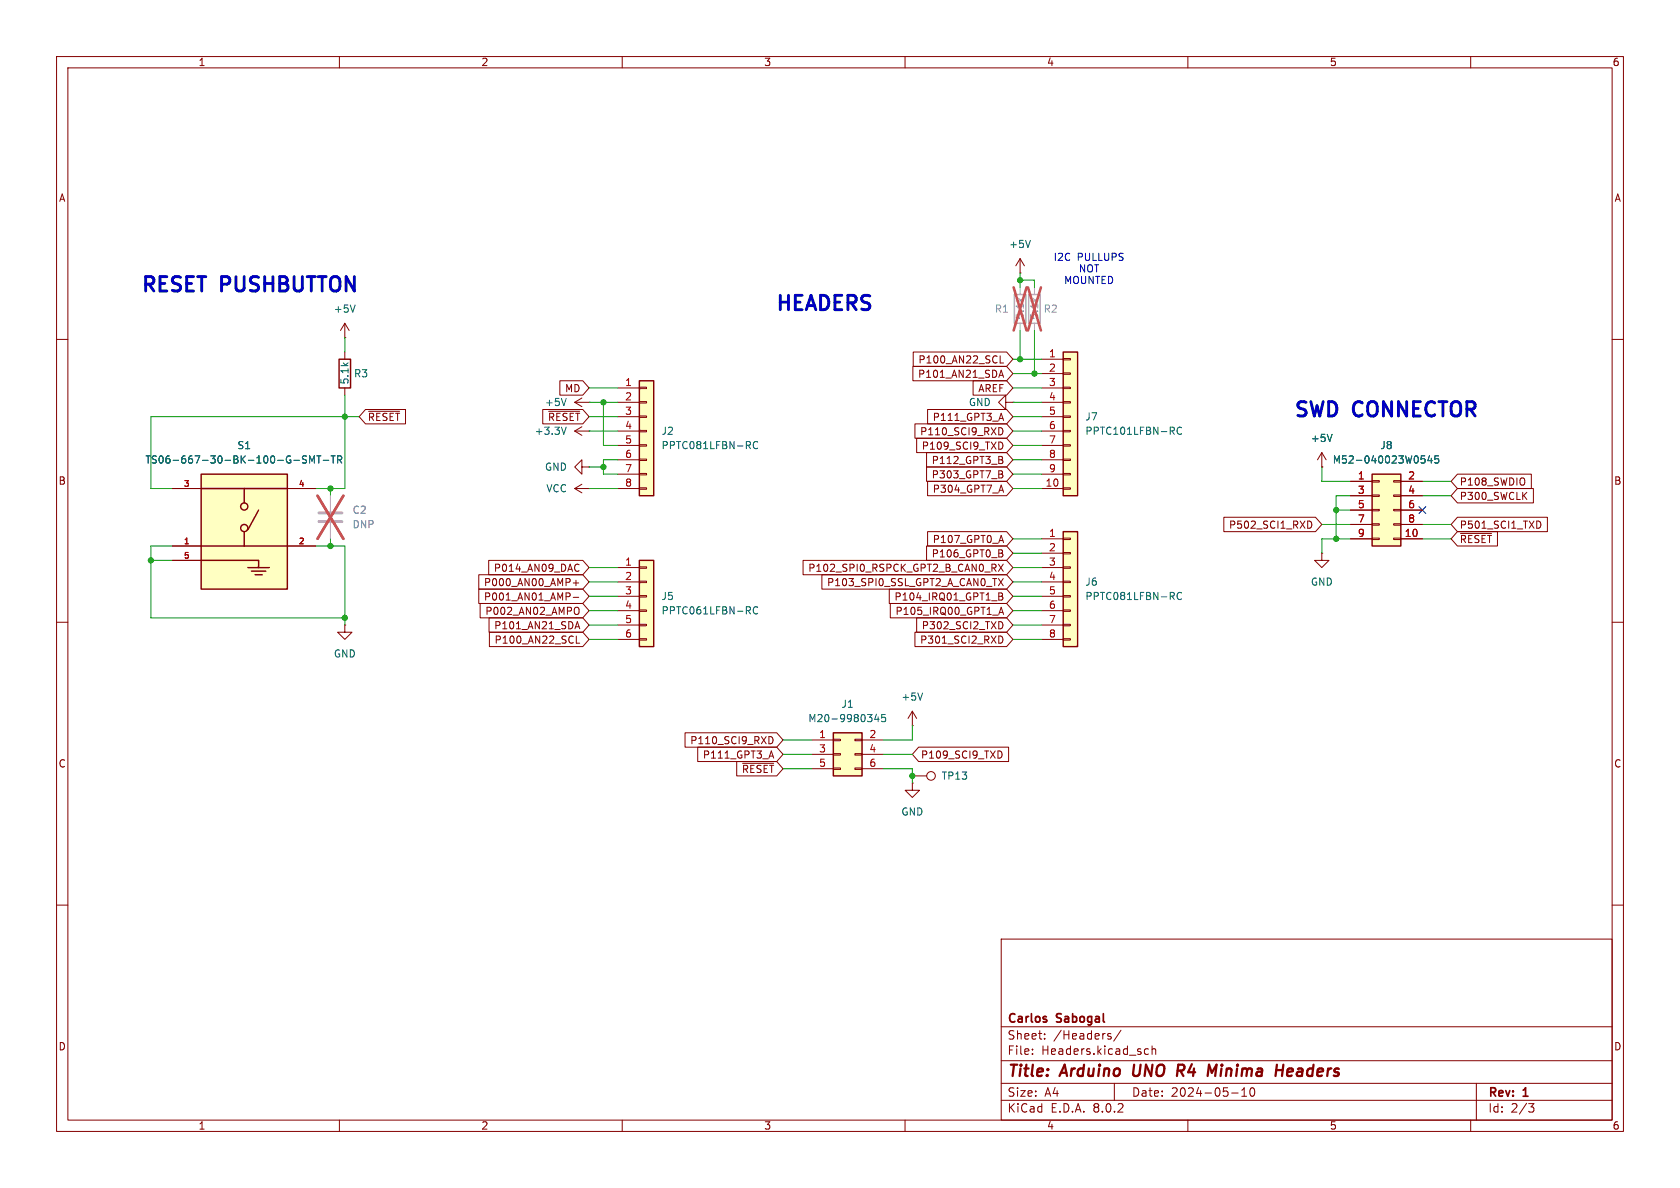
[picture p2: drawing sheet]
<svg xmlns="http://www.w3.org/2000/svg" width="297mm" height="210mm" viewBox="0 0 297 210" stroke-linecap="round" stroke-linejoin="round" font-family="sans-serif">
<g fill="none" stroke="#840000" stroke-width=".18">
<path d="M10 10h277v190h-277zM12 12h273v186h-273zM60 10v2M110 10v2M160 10v2M210 10v2M260 10v2M10 60h2M285 60h2M101.6 71.1l1.3 .8M101.6 71.1h2.5M102.9 70.4l-1.3 .7"/>
<path d="M104.1 71.1h.1M10 110h2M285 110h2M161.3 137.2h2.5M10 160h2M285 160h2M177 166h108v32h-108zM60 198v2M110 198v2M160 198v2M177 194.5h108M177 191.5h108"/>
<path d="M177 187.5h108M177 181.5h108M182.5 186.3v.1M182.5 185.5v.1M184.7 183.6v.1M184.7 182.8v.1M196 183.2l.4 .1 .1 .2-.3 .2h-.2M196 182.7l.4 .1M197 191.5v3M198.2 182.1l-1.3 2M202.4 186.3l.2 .1 .4-.1M203 185.5l-.4-.1-.2 .1"/>
<path d="M203.7 185.5l.2-.1 .3 .1 .1 .9M203.7 184.9v1.5M210 198v2M217.7 193.2h1.2M219.5 193.8h.9M219.5 192.7l.5-.4v1.5M221.2 192.4l.1-.1a.81 .81 0 0 1 .6 .6 .81 .81 0 0 1-.3 .8l-.1 .1a.81 .81 0 0 1-.6-.6 .81 .81 0 0 1 .3-.8zM260 198v2M261 191.5v6.5M270.2 195.1h1l-.5 .6 .4 .1 .1 .5-.3 .3h-.4"/>
<circle cx="164.6" cy="137.2" r=".76"/>
</g>
<path d="M200.5 188.2l-.2 1.6 .3 .4M208.3 188.2h.8M208.7 189.3l.5 .9M209.1 189.2l-.9 .1M214.2 189.6l.9-1.4-.3 2M225.6 189.2h1.2M226.9 188.2l-.3 2M228.3 188.9l-.6 .1-.2 .9 .3 .3h.4M228.6 189.4l-1 .1" fill="none" stroke="#840000" stroke-width=".4"/>
<path d="M100.1 70.4l-.4 1.3" fill="none" stroke="#006464" stroke-width=".18"/>
<path d="M188 62.2h2.5v25.4h-2.5z" fill="#ffffc2"/>
<g fill="none" stroke="#840000" stroke-width=".18">
<path d="M184.1 63.5h3.9M184.1 66h3.9M184.1 68.6h3.9M184.1 71.1h3.9M184.1 73.7h3.9M184.1 76.2h3.9M184.1 78.7h3.9M188 78.6h1.2v.3h-1.2zM188 76.1h1.2v.2h-1.2zM188 73.5h1.2v.3h-1.2zM188 71h1.2v.2h-1.2zM188 68.5h1.2v.2h-1.2z"/>
<path d="M188 65.9h1.2v.3h-1.2zM188 63.4h1.2v.2h-1.2zM184.1 86.4h3.9M184.1 81.3h3.9M184.1 83.8h3.9M188 86.2h1.2v.3h-1.2zM188 83.7h1.2v.2h-1.2zM188 81.2h1.2v.2h-1.2zM233.7 82.6h.1M233.7 80l.7 1.3M233.7 80v2.6M233.7 80l-.8 1.3"/>
</g>
<path d="M188 62.2h2.5v25.4h-2.5z" fill="none" stroke="#840000" stroke-width=".25"/>
<path d="M208.9 75.6a.6 .6 0 0 0-.9 .5 .6 .6 0 0 0 .6 .7l.3-.1M235.5 76.8l-.4 1.2" fill="none" stroke="#006464" stroke-width=".18"/>
<path d="M242.6 83.8h5v12.7h-5z" fill="#ffffc2"/>
<g fill="none" stroke="#840000" stroke-width=".18">
<path d="M238.8 85.1h3.8M238.8 95.3h3.8M238.8 87.6h3.8M238.8 90.2h3.8M238.8 92.7h3.8M242.6 95.1h1.2v.3h-1.2zM242.6 92.6h1.2v.2h-1.2zM242.6 90h1.2v.3h-1.2zM242.6 87.5h1.2v.3h-1.2zM242.6 85h1.2v.2h-1.2zM246.4 95.1h1.2v.3h-1.2zM246.4 92.6h1.2v.2h-1.2z"/>
<path d="M246.4 90h1.2v.3h-1.2zM246.4 87.5h1.2v.3h-1.2zM246.4 85h1.2v.2h-1.2zM247.6 85.1h3.9M247.6 95.3h3.9M247.6 87.6h3.9M247.6 90.2h3.9M247.6 92.7h3.9"/>
</g>
<path d="M242.6 83.8h5v12.7h-5z" fill="none" stroke="#840000" stroke-width=".25"/>
<path d="M251.3 80.6h.6M251.4 81.1h.3l.2 .2-.1 .5-.4 .1M252.7 80.5l-.3 .9h.8M253 81v.9M254.3 80.6h-.6l-.1 .6 .2-.1h.4l.2 .2-.1 .4-.2 .2-.5-.2" fill="none" stroke="#006464" stroke-width=".18"/>
<path d="M113 67.3h2.6v20.3h-2.6z" fill="#ffffc2"/>
<g fill="none" stroke="#840000" stroke-width=".18">
<path d="M109.2 68.6h3.8M109.2 71.1h3.8M109.2 73.7h3.8M109.2 76.2h3.8M109.2 78.7h3.8M113 78.6h1.3v.3h-1.3zM113 76.1h1.3v.2h-1.3zM113 73.5h1.3v.3h-1.3zM113 71h1.3v.2h-1.3zM113 68.5h1.3v.2h-1.3zM109.2 81.3h3.8M109.2 83.8h3.8"/>
<path d="M109.2 86.4h3.8M113 86.2h1.3v.3h-1.3zM113 83.7h1.3v.2h-1.3zM113 81.2h1.3v.2h-1.3z"/>
</g>
<path d="M113 67.3h2.6v20.3h-2.6z" fill="none" stroke="#840000" stroke-width=".25"/>
<path d="M133.9 78.2a.6 .6 0 0 0-.8 .4 .6 .6 0 0 0 .6 .7l.2-.1" fill="none" stroke="#006464" stroke-width=".18"/>
<path d="M147.3 129.5h5.1v7.7h-5.1z" fill="#ffffc2"/>
<g fill="none" stroke="#840000" stroke-width=".18">
<path d="M177.8 71.1v-1.2l-1.3 1.2 1.3 1.3v-1.3h1.3M179.1 71.1h.1M143.5 130.8h3.8M143.5 133.4h3.8M143.5 135.9h3.8M147.3 135.8h1.3v.2h-1.3zM147.3 133.2h1.3v.3h-1.3zM147.3 130.7h1.3v.2h-1.3zM151.1 135.8h1.3v.2h-1.3zM151.1 133.2h1.3v.3h-1.3zM151.1 130.7h1.3v.2h-1.3zM152.4 130.8h3.8"/>
<path d="M152.4 133.4h3.8M152.4 135.9h3.8M161.3 128.3h.1M161.3 138.4v1.3h1.3l-1.3 1.3-1.3-1.3h1.3M161.3 138.4h.1M161.3 125.7l-.8 1.3M161.3 125.7v2.6M161.3 125.7l.8 1.3"/>
</g>
<path d="M147.3 129.5h5.1v7.7h-5.1z" fill="none" stroke="#840000" stroke-width=".25"/>
<path d="M154.9 126.2l-.3 1h.8M155.2 126.7v.9M156.5 126.3h-.6l-.1 .6 .2-.1 .5 .1 .1 .1-.1 .5-.2 .1-.5-.1M163.1 122.5l-.4 1.3" fill="none" stroke="#006464" stroke-width=".18"/>
<path d="M113 99.1h2.6v15.2h-2.6z" fill="#ffffc2"/>
<g fill="none" stroke="#840000" stroke-width=".18">
<path d="M61 59.7h.1M61 57.2l-.8 1.2M61 57.2v2.5M61 57.2l.7 1.2M61 62.2v1.3M61 68.6v1.3M233.7 97.8v1.3h1.2l-1.2 1.2-1.3-1.2h1.3M233.7 97.8h.1M109.2 100.3h3.8M109.2 102.9h3.8M109.2 105.4h3.8M109.2 108h3.8"/>
<path d="M109.2 110.5h3.8M109.2 113h3.8M113 112.9h1.3v.3h-1.3zM113 110.4h1.3v.2h-1.3zM113 107.8h1.3v.3h-1.3zM113 105.3h1.3v.2h-1.3zM113 102.7h1.3v.3h-1.3zM113 100.2h1.3v.3h-1.3z"/>
</g>
<path d="M59.9 63.5h2.1v5.1h-2.1zM113 99.1h2.6v15.2h-2.6z" fill="none" stroke="#840000" stroke-width=".25"/>
<path d="M62.8 53.9l-.4 1.3M133.9 107.4a.6 .6 0 0 0-.8 .4 .6 .6 0 0 0 .6 .7l.2-.1" fill="none" stroke="#006464" stroke-width=".18"/>
<path d="M188 94h2.5v20.3h-2.5z" fill="#ffffc2"/>
<g fill="none" stroke="#840000" stroke-width=".18">
<path d="M101.6 86.4l1.3 .7M101.6 86.4h2.5M102.9 82.6v-1.3l-1.3 1.3 1.3 1.2v-1.2h1.2M102.9 85.6l-1.3 .8M104.1 86.4h.1M104.1 82.6h.1M184.1 95.3h3.9M184.1 97.8h3.9M188 97.7h1.2v.2h-1.2zM188 95.1h1.2v.3h-1.2zM184.1 100.3h3.9M184.1 102.9h3.9"/>
<path d="M184.1 105.4h3.9M184.1 108h3.9M184.1 110.5h3.9M184.1 113h3.9M188 112.9h1.2v.3h-1.2zM188 110.4h1.2v.2h-1.2zM188 107.8h1.2v.3h-1.2zM188 105.3h1.2v.2h-1.2zM188 102.7h1.2v.3h-1.2zM188 100.2h1.2v.3h-1.2z"/>
</g>
<path d="M188 94h2.5v20.3h-2.5z" fill="none" stroke="#840000" stroke-width=".25"/>
<path d="M208.9 104.8a.6 .6 0 0 0-.9 .5 .6 .6 0 0 0 .6 .7l.3-.1" fill="none" stroke="#006464" stroke-width=".18"/>
<path d="M35.6 83.8h15.2v20.3h-15.2z" fill="#ffffc2"/>
<g fill="none" stroke="#840000" stroke-width=".25">
<path d="M35.6 83.8h15.2v20.3h-15.2zM35.6 99.1h10.1v1.2M35.6 96.5h15.2M35.6 86.4h15.2M43.2 86.4v2.5M43.2 94v2.5M45.7 90.2l-1.9 3.5M43.8 100.3h3.8M44.4 101h2.6M45.1 101.6h1.3"/>
<circle cx="43.2" cy="93.3" r=".63"/>
<circle cx="43.2" cy="89.5" r=".63"/>
</g>
<g fill="none" stroke="#840000" stroke-width=".18">
<path d="M180.3 48.3h.1M180.3 45.7l.8 1.3M180.3 45.7v2.6M180.3 45.7l-.7 1.3M64.6 72.4h7.1v2.5h-7.1l-1.1-1.2zM65.2 72.7h5.4M95.9 72.4h7.1l1.1 1.3-1.1 1.2h-7.1zM97 72.7h5.5M99 67.3h4l1.1 1.3-1.1 1.3h-4zM101.6 76.2l1.3 .8M101.6 76.2h2.5M102.9 75.4l-1.3 .8"/>
<path d="M104.1 76.2h.1M161.4 64.8h16.6l1.1 1.2-1.1 1.3h-16.6zM161.4 62.2h16.6l1.1 1.3-1.1 1.3h-16.6zM161.7 74.9h16.3l1.1 1.3-1.1 1.3h-16.3zM162 77.5h16l1.1 1.2-1.1 1.3h-16zM164 72.4h14l1.1 1.3-1.1 1.2h-14zM172 67.3h6l1.1 1.3-1.1 1.3h-6zM176.6 75.6a.64 .64 0 0 1 .7 .6 .64 .64 0 0 1-.7 .7M176.6 66.7l.4-1.3 .4 1.3M176.7 66.3h.6M176.7 74h.6M176.8 62.9v1.3h.6"/>
<path d="M176.9 78.1a.68 .68 0 0 1 .4 .7 .68 .68 0 0 1-.4 .6M177 73.1l.4 1.2M30.5 96.5h5.1M30.5 86.4h5.1M30.5 99.1h5.1M50.8 96.5h5.1M50.8 86.4h5.1M86.4 99.1h16.6l1.1 1.2-1.1 1.3h-16.6zM102 99.7l.4 .2M142 99.1h36l1.1 1.2-1.1 1.3h-36zM163.8 96.5h14.2l1.1 1.3-1.1 1.3h-14.2zM163.8 80h14.2l1.1 1.3-1.1 1.3h-14.2z"/>
<path d="M163.8 82.5h14.2l1.1 1.3-1.1 1.3h-14.2zM164 94h14l1.1 1.3-1.1 1.2h-14zM164 85.1h14l1.1 1.3-1.1 1.2h-14zM176.5 99.7l.9 1.3M176.7 95.6h.6M176.7 86.7h.6M177 80.7l.2 .2-.2 .4 .3 .2-.1 .3-.1 .2M177 83.2l.2 .3-.2 .3 .3 .3-.1 .3-.1 .1M177 97.2l.2 .2-.2 .4 .3 .2-.1 .3-.1 .2M177 94.7l.4 1.2M177 85.8l.4 1.2M177.4 99.7l-.9 1.3"/>
<path d="M216.4 91.4h16.2l1.1 1.3-1.1 1.3h-16.2zM231.2 92.1a.64 .64 0 0 1 .7 .6 .64 .64 0 0 1-.7 .7M233.7 82.6h.1M238.8 85.1h3.8M238.8 95.3h3.8M238.8 87.6h3.8M238.8 90.2h3.8M238.8 92.7h3.8M247.6 85.1h3.9M247.6 95.3h3.9M247.6 87.6h3.9M247.6 90.2h3.9"/>
<path d="M247.6 92.7h3.9M257.7 94h7v2.5h-7l-1.2-1.2zM257.7 86.4h13.4v2.5h-13.4l-1.2-1.3zM257.7 91.4h15.9v2.6h-15.9l-1.2-1.3zM257.7 83.8h13v2.6h-13l-1.2-1.3zM258.2 94.3h5.5M272 92.1a.68 .68 0 0 1 .4 .6 .68 .68 0 0 1-.4 .7M61 110.5v1.3h1.2l-1.2 1.2-1.3-1.2h1.3M61 110.5h.1M84.6 104.1h18.4l1.1 1.3-1.1 1.3h-18.4zM84.6 101.6h18.4l1.1 1.3-1.1 1.2h-18.4zM84.9 106.7h18.1l1.1 1.3-1.1 1.2h-18.1z"/>
<path d="M86.5 109.2h16.5l1.1 1.3-1.1 1.3h-16.5zM86.5 111.8h16.5l1.1 1.2-1.1 1.3h-16.5zM101.3 105.6h1M101.3 103.1h1M101.6 111.2l.5-1.3 .4 1.3M101.8 110.8h.6M101.8 102.6v.9M101.8 107.4a.43 .43 0 0 1 .6 .4v.4a.43 .43 0 0 1-.6 .4M101.9 112.4v1.3h.6M102.4 100.9l-.4 .1M145.3 101.6h32.7l1.1 1.3-1.1 1.2h-32.7zM157.2 104.1h20.8l1.1 1.3-1.1 1.3h-20.8z"/>
<path d="M157.4 106.7h20.6l1.1 1.3-1.1 1.2h-20.6zM161.7 111.8h16.3l1.1 1.2-1.1 1.3h-16.3zM162 109.2h16l1.1 1.3-1.1 1.3h-16zM176.5 102.3l.9 1.2M176.6 112.4a.64 .64 0 0 1 .7 .7 .64 .64 0 0 1-.7 .6M176.6 104.8h.4l.2 .3-.2 .3 .2 .1 .1 .3-.2 .3h-.5zM176.6 108.6l.4-1.2 .4 1.2M176.6 105.4h.4M176.7 108.3h.6M176.9 109.9a.68 .68 0 0 1 .4 .6 .68 .68 0 0 1-.4 .7M177.4 102.3l-.9 1.2M121.1 129.5h16.2l1.1 1.3-1.1 1.3h-16.2z"/>
<path d="M123.3 132.1h14l1.1 1.3-1.1 1.2h-14zM130.2 134.6h7.1l1.1 1.3-1.1 1.3h-7.1zM131.3 134.9h5.5M135.9 130.2a.64 .64 0 0 1 .8 .6 .64 .64 0 0 1-.8 .7M136.1 133.7h.6M136.4 132.8l.4 1.2M162.4 132.1h15.9v2.5h-15.9l-1.1-1.2zM176.7 132.8a.68 .68 0 0 1 .5 .6 .68 .68 0 0 1-.5 .6"/>
</g>
<g fill="none" stroke="#006464" stroke-width=".18">
<path d="M182.2 42.5l-.5 1.3M100.1 75.5l-.4 1.3M235.5 76.8l-.4 1.2M51.9 81.4h1M54.2 80.7l-.5-.1-.2 .2 .1 .3 .5 .3v.3l-.2 .2-.4-.1M54.7 81.9v-1.3l.5 .9 .4-.9v1.3M56 80.6h.7M56.4 80.6v1.3M57.1 81.4h1M58.5 80.6h.8M58.9 80.6v1.3M59.7 81.3l.6-.1 .1-.2v-.3l-.7-.1v1.3"/>
<path d="M60 81.3l.4 .6M251.3 80.6h.6M251.4 81.1h.3l.2 .2-.1 .5-.4 .1M252.7 80.5l-.3 .9h.8M253 81v.9M254.3 80.6h-.6l-.1 .6 .2-.1h.4l.2 .2-.1 .4-.2 .2-.5-.2"/>
</g>
<path d="M179.3 52.1h2.1v5.1h-2.1zM181.9 52.1h2v5.1h-2z" fill="none" stroke="#a1a1a1" stroke-width=".25"/>
<path d="M180.3 50.8v1.3M180.3 57.2v1.2M182.9 50.8v1.3M182.9 57.2v1.2M58.4 87.6v2.8M58.4 92.5v2.8" fill="none" stroke="#a1a1a1" stroke-width=".18"/>
<path d="M179.2 50.8l2.3 7.6M181.5 50.8l-2.3 7.6M181.7 50.8l2.3 7.6M184 50.8l-2.3 7.6M56.1 87.6l4.6 7.7M60.7 87.6l-4.6 7.7" fill="none" stroke="#e65255" stroke-width=".46"/>
<path d="M56.4 92.2h4.1M56.4 90.7h4.1" fill="none" stroke="#a1a1a1" stroke-width=".51"/>
<g fill="none" stroke="#009600" stroke-width=".18">
<path d="M61 59.7v2.5M180.3 49.5h2.6v1.3M180.3 48.3v2.5M180.3 58.4v5.1M182.9 58.4v7.6M61 69.9v16.5h-5.1M63.5 73.7h-36.8v12.7h3.8M104.1 71.1h5.1M104.1 76.2h5.1M104.1 68.6h5.1M104.1 73.7h5.1M106.7 71.1v7.6h2.5"/>
<path d="M179.1 71.1h5M179.1 76.2h5M179.1 78.7h5M179.1 68.6h5M179.1 66h5M179.1 73.7h5M179.1 63.5h5M26.7 99.1h3.8M30.5 96.5h-3.8v12.7h34.3M55.9 96.5h5.1v14M58.4 86.4v1.2M58.4 95.3v1.2"/>
<path d="M104.1 86.4h5.1M104.1 82.6h2.6M109.2 81.3h-2.5v2.5h2.5M179.1 81.3h5M179.1 83.8h5M179.1 86.4h5M179.1 95.3h5M179.1 97.8h5M233.7 82.6v2.5h5.1M233.7 92.7h5.1M236.2 90.2h2.6M238.8 95.3h-5.1v2.5"/>
<path d="M238.8 87.6h-2.6v7.7M251.5 85.1h5M251.5 92.7h5M251.5 95.3h5M251.5 87.6h5M104.1 113h5.1M104.1 100.3h5.1M104.1 105.4h5.1M104.1 108h5.1M104.1 110.5h5.1M104.1 102.9h5.1M179.1 113h5"/>
<path d="M179.1 100.3h5M179.1 105.4h5M179.1 108h5M179.1 110.5h5M179.1 102.9h5M138.4 133.4h5.1M138.4 130.8h5.1M138.4 135.9h5.1M156.2 133.4h5.1M156.2 135.9h5.1v2.5M161.3 128.3v2.5h-5.1"/>
</g>
<path d="M250.9 89.6l1.2 1.2M252.1 89.6l-1.2 1.2" fill="none" stroke="#000084" stroke-width=".18"/>
<g fill="#009600" stroke="#009600" stroke-width=".18">
<circle cx="106.7" cy="71.1" r=".46"/>
<circle cx="106.7" cy="82.6" r=".46"/>
<circle cx="236.2" cy="95.3" r=".46"/>
<circle cx="236.2" cy="90.2" r=".46"/>
<circle cx="180.3" cy="49.5" r=".46"/>
<circle cx="182.9" cy="66" r=".46"/>
<circle cx="180.3" cy="63.5" r=".46"/>
<circle cx="161.3" cy="137.2" r=".46"/>
<circle cx="61" cy="73.7" r=".46"/>
<circle cx="26.7" cy="99.1" r=".46"/>
<circle cx="58.4" cy="86.4" r=".46"/>
<circle cx="61" cy="109.2" r=".46"/>
<circle cx="58.4" cy="96.5" r=".46"/>
</g>
<g font-size="3.5" fill="#0000c2">
<text x="24.6" y="52.3">RESET</text>
<text x="39.1" y="52.3">PUSHBUTTON</text>
<text x="136.8" y="55.6">HEADERS</text>
<text x="228.5" y="74.4">SWD</text>
<text x="239.3" y="74.4">CONNECTOR</text>
</g>
<g font-size="2.8" fill="#840000">
<text x="178" y="190.9">Title:</text>
<text x="187.7" y="190.9">Arduino</text>
<text x="201.1" y="190.9">UNO</text>
<text x="209.7" y="190.9">R4</text>
<text x="216" y="190.9">Minima</text>
<text x="228.8" y="190.9">Headers</text>
</g>
<g font-size="2.1" fill="#840000">
<text x="178" y="184">Sheet:</text>
<text x="178" y="181.2">Carlos</text>
<text x="186.2" y="184">/Headers/</text>
<text x="186.9" y="181.2">Sabogal</text>
<text x="178" y="186.7">File:</text>
<text x="184.1" y="186.7">Headers.kicad_sch</text>
<text x="178" y="196.9">KiCad</text>
<text x="178" y="194.1">Size:</text>
<text x="184.7" y="194.1">A4</text>
<text x="185.7" y="196.9">E.D.A.</text>
<text x="193.3" y="196.9">8.0.2</text>
<text x="200" y="194.1">Date:</text>
<text x="207" y="194.1">2024-05-10</text>
<text x="263" y="194.3">Rev:</text>
<text x="263" y="196.9">Id:</text>
<text x="267.1" y="196.9">2/3</text>
<text x="269.4" y="194.3">1</text>
</g>
<g font-size="1.8" fill="#840000">
<text x="35" y="11.9">1</text>
<text x="85" y="11.9">2</text>
<text x="135" y="11.9">3</text>
<text x="185" y="11.9">4</text>
<text x="235" y="11.9">5</text>
<text x="285" y="11.9">6</text>
<text x="10.3" y="35.9">A</text>
<text x="285.3" y="35.9">A</text>
<text x="162.3" y="64.5">P100_AN22_SCL</text>
<text x="99.8" y="69.5">MD</text>
<text x="162.2" y="67">P101_AN21_SDA</text>
<text x="172.8" y="69.5">AREF</text>
<text x="64.9" y="74.6">~{RESET}</text>
<text x="96.8" y="74.6">~{RESET}</text>
<text x="162.6" y="77.2">P110_SCI9_RXD</text>
<text x="164.8" y="74.6">P111_GPT3_A</text>
<text x="162.9" y="79.7">P109_SCI9_TXD</text>
<text x="164.6" y="82.2">P112_GPT3_B</text>
<text x="10.3" y="85.9">B</text>
<text x="164.6" y="84.8">P303_GPT7_B</text>
<text x="164.8" y="87.3">P304_GPT7_A</text>
<text x="258" y="88.6">P300_SWCLK</text>
<text x="258" y="86">P108_SWDIO</text>
<text x="285.3" y="85.9">B</text>
<text x="217.2" y="93.7">P502_SCI1_RXD</text>
<text x="258" y="93.7">P501_SCI1_TXD</text>
<text x="87.2" y="101.3">P014_AN09_DAC</text>
<text x="142.8" y="101.3">P102_SPI0_RSPCK_GPT2_B_CAN0_RX</text>
<text x="164.6" y="98.7">P106_GPT0_B</text>
<text x="164.8" y="96.2">P107_GPT0_A</text>
<text x="258" y="96.2">~{RESET}</text>
<text x="85.5" y="106.4">P001_AN01_AMP-</text>
<text x="85.5" y="103.8">P000_AN00_AMP+</text>
<text x="146.1" y="103.8">P103_SPI0_SSL_GPT2_A_CAN0_TX</text>
<text x="158" y="106.4">P104_IRQ01_GPT1_B</text>
<text x="85.7" y="108.9">P002_AN02_AMPO</text>
<text x="87.3" y="111.4">P101_AN21_SDA</text>
<text x="87.3" y="114">P100_AN22_SCL</text>
<text x="158.2" y="108.9">P105_IRQ00_GPT1_A</text>
<text x="162.6" y="114">P301_SCI2_RXD</text>
<text x="162.9" y="111.4">P302_SCI2_TXD</text>
<text x="121.9" y="131.8">P110_SCI9_RXD</text>
<text x="10.3" y="135.9">C</text>
<text x="124.2" y="134.3">P111_GPT3_A</text>
<text x="131.1" y="136.8">~{RESET}</text>
<text x="162.7" y="134.3">P109_SCI9_TXD</text>
<text x="285.3" y="135.9">C</text>
<text x="10.3" y="185.9">D</text>
<text x="285.3" y="185.9">D</text>
<text x="35" y="199.9">1</text>
<text x="85" y="199.9">2</text>
<text x="135" y="199.9">3</text>
<text x="185" y="199.9">4</text>
<text x="235" y="199.9">5</text>
<text x="285" y="199.9">6</text>
</g>
<g font-size="1.8" fill="#006464">
<text x="178.3" y="44">+5V</text>
<text x="58.9" y="55.5">+5V</text>
<text x="61.8" y="68.1" transform="rotate(-90 61.8 68.1)">5.1k</text>
<text x="62.5" y="66.9">R3</text>
<text x="96.2" y="72">+5V</text>
<text x="171.2" y="72">GND</text>
<text x="94.4" y="77.1">+3.3V</text>
<text x="116.8" y="77.1">J2</text>
<text x="191.8" y="74.5">J7</text>
<text x="191.8" y="77.1">PPTC101LFBN-RC</text>
<text x="25.6" y="82.1">TS06-667-30-BK-100-G-SMT-TR</text>
<text x="41.9" y="79.6">S1</text>
<text x="96.2" y="83.4">GND</text>
<text x="116.8" y="79.6">PPTC081LFBN-RC</text>
<text x="231.6" y="78.3">+5V</text>
<text x="235.5" y="82.1">M52-040023W0545</text>
<text x="243.9" y="79.6">J8</text>
<text x="96.5" y="87.2">VCC</text>
<text x="116.8" y="106.3">J5</text>
<text x="191.8" y="103.7">J6</text>
<text x="191.8" y="106.3">PPTC081LFBN-RC</text>
<text x="231.6" y="103.7">GND</text>
<text x="116.8" y="108.8">PPTC061LFBN-RC</text>
<text x="58.9" y="116.4">GND</text>
<text x="148.7" y="125.3">J1</text>
<text x="159.3" y="124.1">+5V</text>
<text x="142.8" y="127.9">M20-9980345</text>
<text x="166.4" y="138">TP13</text>
<text x="159.3" y="144.4">GND</text>
</g>
<g font-size="1.8" fill="#0000c2">
<text x="186.2" y="46.3">I2C</text>
<text x="190.4" y="46.3">PULLUPS</text>
<text x="188" y="50.4">MOUNTED</text>
<text x="190.6" y="48.4">NOT</text>
</g>
<g font-size="1.8" fill="#989898">
<text x="175.8" y="55.5">R1</text>
<text x="181.2" y="56.6" transform="rotate(-90 181.2 56.6)">5.1k</text>
<text x="183.7" y="56.6" transform="rotate(-90 183.7 56.6)">5.1k</text>
<text x="184.4" y="55.5">R2</text>
<text x="62.2" y="91">C2</text>
<text x="62.2" y="93.6">DNP</text>
</g>
<g font-size="1.8" fill="#a90000">
<text x="185.3" y="63.2">1</text>
<text x="185.3" y="65.8">2</text>
<text x="110.4" y="68.3">1</text>
<text x="110.4" y="70.9">2</text>
<text x="185.3" y="68.3">3</text>
<text x="185.3" y="70.9">4</text>
<text x="110.4" y="73.4">3</text>
<text x="110.4" y="75.9">4</text>
<text x="185.3" y="73.4">5</text>
<text x="185.3" y="75.9">6</text>
<text x="110.4" y="78.5">5</text>
<text x="110.4" y="81">6</text>
<text x="110.4" y="83.6">7</text>
<text x="185.3" y="78.5">7</text>
<text x="185.3" y="81">8</text>
<text x="185.3" y="83.6">9</text>
<text x="110.4" y="86.1">8</text>
<text x="184.7" y="86.1">10</text>
<text x="240" y="84.8">1</text>
<text x="240" y="87.4">3</text>
<text x="240" y="89.9">5</text>
<text x="248.8" y="84.8">2</text>
<text x="248.8" y="87.4">4</text>
<text x="248.8" y="89.9">6</text>
<text x="185.3" y="95">1</text>
<text x="240" y="92.5">7</text>
<text x="240" y="95">9</text>
<text x="248.2" y="95">10</text>
<text x="248.8" y="92.5">8</text>
<text x="110.4" y="100.1">1</text>
<text x="185.3" y="97.5">2</text>
<text x="185.3" y="100.1">3</text>
<text x="110.4" y="102.6">2</text>
<text x="110.4" y="105.2">3</text>
<text x="110.4" y="107.7">4</text>
<text x="185.3" y="102.6">4</text>
<text x="185.3" y="105.2">5</text>
<text x="185.3" y="107.7">6</text>
<text x="110.4" y="110.2">5</text>
<text x="110.4" y="112.8">6</text>
<text x="185.3" y="110.2">7</text>
<text x="185.3" y="112.8">8</text>
<text x="144.7" y="130.6">1</text>
<text x="153.6" y="130.6">2</text>
<text x="144.7" y="133.1">3</text>
<text x="144.7" y="135.6">5</text>
<text x="153.6" y="133.1">4</text>
<text x="153.6" y="135.6">6</text>
</g>
<g font-size="1.4" fill="#a90000">
<text x="32.4" y="86.1">3</text>
<text x="52.7" y="86.1">4</text>
<text x="32.4" y="96.3">1</text>
<text x="32.4" y="98.8">5</text>
<text x="52.7" y="96.3">2</text>
</g>
</svg>
